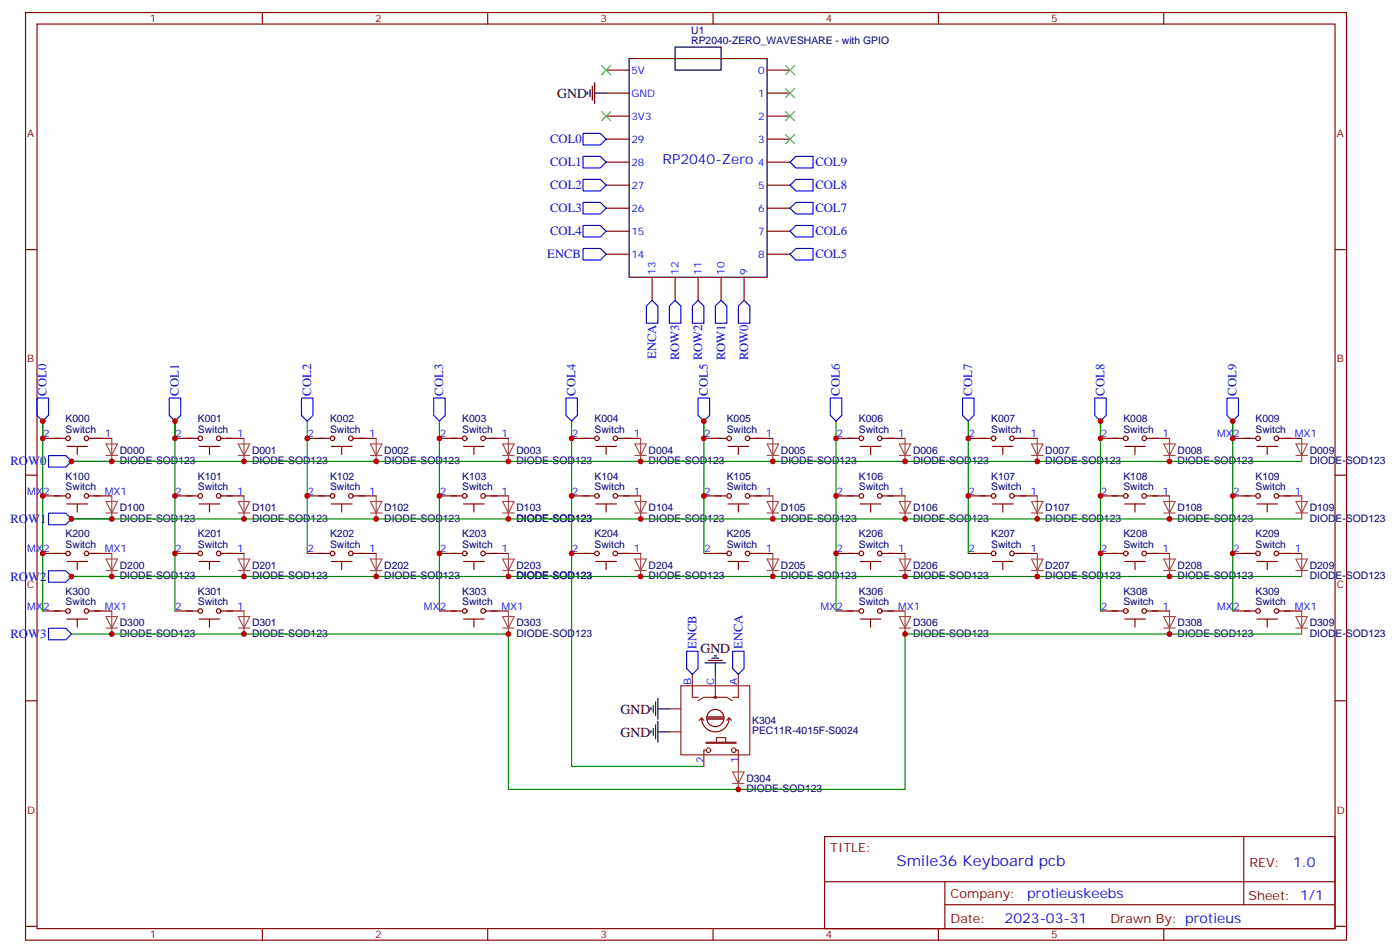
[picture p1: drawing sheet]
<svg xmlns="http://www.w3.org/2000/svg" width="430mm" height="292mm" viewBox="0 0 430 292" stroke-linecap="round" stroke-linejoin="round" font-family="sans-serif">
<g fill="none" stroke="#870000" stroke-width=".35">
<path d="M7.8 3.8h405.4v284.4h-405.4zM11.4 7.4h398.2v277.3h-398.2zM80.5 3.8v3.6M149.6 3.8v3.6M218.8 3.8v3.6M287.9 3.8v3.6M357.1 3.8v3.6M186 21.5h7M186 28.5h7M186 35.6h7M235.4 21.5h7M235.4 28.5h7"/>
<path d="M235.4 35.6h7M186 42.7h7M186 49.7h7M186 56.8h7M235.4 42.7h7M235.4 49.7h7M235.4 56.8h7M7.8 76.5h3.6M186 63.8h7M186 70.9h7M186 77.9h7M235.4 63.8h7"/>
<path d="M235.4 70.9h7M235.4 77.9h7M409.6 76.5h3.6M200.1 85v7M207.2 85v7M214.2 85v7M221.3 85v7M228.3 85v7M13.1 134.4h7.1M20.5 136.8h6.4M23.7 136.8v2.5M27.2 134.4h7.1"/>
<path d="M53.7 134.4h7M61.1 136.8h6.4M64.3 136.8v2.5M67.8 134.4h7.1M94.3 134.4h7M101.7 136.8h6.3M104.8 136.8v2.5M108.4 134.4h7M134.8 134.4h7.1M142.2 136.8h6.4M145.4 136.8v2.5M148.9 134.4h7.1"/>
<path d="M175.4 134.4h7.1M182.8 136.8h6.4M186 136.8v2.5M189.5 134.4h7.1M216 134.4h7M223.4 136.8h6.3M226.6 136.8v2.5M230.1 134.4h7M256.5 134.4h7.1M263.9 136.8h6.4M267.1 136.8v2.5M270.7 134.4h7"/>
<path d="M297.1 134.4h7.1M304.5 136.8h6.4M307.7 136.8v2.5M311.2 134.4h7.1M337.7 134.4h7M345.1 136.8h6.3M348.3 136.8v2.5M351.8 134.4h7M378.2 134.4h7.1M385.7 136.8h6.3M388.8 136.8v2.5M392.4 134.4h7"/>
<path d="M7.8 145.7h3.6M13.1 152h7.1M20.5 154.5h6.4M23.7 154.5v2.5M27.2 152h7.1M53.7 152h7M61.1 154.5h6.4M64.3 154.5v2.5M67.8 152h7.1M94.3 152h7M101.7 154.5h6.3M104.8 154.5v2.5"/>
<path d="M108.4 152h7M134.8 152h7.1M142.2 154.5h6.4M145.4 154.5v2.5M148.9 152h7.1M175.4 152h7.1M182.8 154.5h6.4M186 154.5v2.5M189.5 152h7.1M216 152h7M223.4 154.5h6.3M226.6 154.5v2.5"/>
<path d="M230.1 152h7M256.5 152h7.1M263.9 154.5h6.4M267.1 154.5v2.5M270.7 152h7M297.1 152h7.1M304.5 154.5h6.4M307.7 154.5v2.5M311.2 152h7.1M337.7 152h7M345.1 154.5h6.3M348.3 154.5v2.5"/>
<path d="M351.8 152h7M378.2 152h7.1M385.7 154.5h6.3M388.8 154.5v2.5M392.4 152h7M409.6 145.7h3.6M13.1 169.7h7.1M20.5 172.1h6.4M23.7 172.1v2.5M27.2 169.7h7.1M53.7 169.7h7M61.1 172.1h6.4"/>
<path d="M64.3 172.1v2.5M67.8 169.7h7.1M94.3 169.7h7M101.7 172.1h6.3M104.8 172.1v2.5M108.4 169.7h7M134.8 169.7h7.1M142.2 172.1h6.4M145.4 172.1v2.5M148.9 169.7h7.1M175.4 169.7h7.1M182.8 172.1h6.4"/>
<path d="M186 172.1v2.5M189.5 169.7h7.1M216 169.7h7M223.4 172.1h6.3M226.6 172.1v2.5M230.1 169.7h7M256.5 169.7h7.1M263.9 172.1h6.4M267.1 172.1v2.5M270.7 169.7h7M297.1 169.7h7.1M304.5 172.1h6.4"/>
<path d="M307.7 172.1v2.5M311.2 169.7h7.1M337.7 169.7h7M345.1 172.1h6.3M348.3 172.1v2.5M351.8 169.7h7M378.2 169.7h7.1M385.7 172.1h6.3M388.8 172.1v2.5M392.4 169.7h7M13.1 187.3h7.1M20.5 189.8h6.4"/>
<path d="M23.7 189.8v2.4M27.2 187.3h7.1M53.7 187.3h7M61.1 189.8h6.4M64.3 189.8v2.4M67.8 187.3h7.1M134.8 187.3h7.1M142.2 189.8h6.4M145.4 189.8v2.4M148.9 187.3h7.1M256.5 187.3h7.1M263.9 189.8h6.4"/>
<path d="M267.1 189.8v2.4M270.7 187.3h7M337.7 187.3h7M345.1 189.8h6.3M348.3 189.8v2.4M351.8 187.3h7M378.2 187.3h7.1M385.7 189.8h6.3M388.8 189.8v2.4M392.4 187.3h7M7.8 214.8h3.6M409.6 214.8h3.6"/>
<path d="M253 256.4h156.6v28.3h-156.6zM381.6 256.5v20.8M253 270.3h156.5M289.9 277.3h119.6M289.9 270.3v14.1M7.8 284h3.6M80.5 284.7v3.5M149.6 284.7v3.5M218.8 284.7v3.5M287.9 284.7v3.5M357.1 284.7v3.5M409.6 284h3.6"/>
<circle cx="20.9" cy="134.4" r=".71"/>
<circle cx="26.5" cy="134.4" r=".71"/>
<circle cx="61.5" cy="134.4" r=".71"/>
<circle cx="67.1" cy="134.4" r=".71"/>
<circle cx="102" cy="134.4" r=".71"/>
<circle cx="107.7" cy="134.4" r=".71"/>
<circle cx="142.6" cy="134.4" r=".71"/>
<circle cx="148.2" cy="134.4" r=".71"/>
<circle cx="183.2" cy="134.4" r=".71"/>
<circle cx="188.8" cy="134.4" r=".71"/>
<circle cx="223.7" cy="134.4" r=".71"/>
<circle cx="229.4" cy="134.4" r=".71"/>
<circle cx="264.3" cy="134.4" r=".71"/>
<circle cx="269.9" cy="134.4" r=".71"/>
<circle cx="304.9" cy="134.4" r=".71"/>
<circle cx="310.5" cy="134.4" r=".71"/>
<circle cx="345.4" cy="134.4" r=".71"/>
<circle cx="351.1" cy="134.4" r=".71"/>
<circle cx="386" cy="134.4" r=".71"/>
<circle cx="391.7" cy="134.4" r=".71"/>
<circle cx="20.9" cy="152" r=".71"/>
<circle cx="26.5" cy="152" r=".71"/>
<circle cx="61.5" cy="152" r=".71"/>
<circle cx="67.1" cy="152" r=".71"/>
<circle cx="102" cy="152" r=".71"/>
<circle cx="107.7" cy="152" r=".71"/>
<circle cx="142.6" cy="152" r=".71"/>
<circle cx="148.2" cy="152" r=".71"/>
<circle cx="183.2" cy="152" r=".71"/>
<circle cx="188.8" cy="152" r=".71"/>
<circle cx="223.7" cy="152" r=".71"/>
<circle cx="229.4" cy="152" r=".71"/>
<circle cx="264.3" cy="152" r=".71"/>
<circle cx="269.9" cy="152" r=".71"/>
<circle cx="304.9" cy="152" r=".71"/>
<circle cx="310.5" cy="152" r=".71"/>
<circle cx="345.4" cy="152" r=".71"/>
<circle cx="351.1" cy="152" r=".71"/>
<circle cx="386" cy="152" r=".71"/>
<circle cx="391.7" cy="152" r=".71"/>
<circle cx="20.9" cy="169.7" r=".71"/>
<circle cx="26.5" cy="169.7" r=".71"/>
<circle cx="61.5" cy="169.7" r=".71"/>
<circle cx="67.1" cy="169.7" r=".71"/>
<circle cx="102" cy="169.7" r=".71"/>
<circle cx="107.7" cy="169.7" r=".71"/>
<circle cx="142.6" cy="169.7" r=".71"/>
<circle cx="148.2" cy="169.7" r=".71"/>
<circle cx="183.2" cy="169.7" r=".71"/>
<circle cx="188.8" cy="169.7" r=".71"/>
<circle cx="223.7" cy="169.7" r=".71"/>
<circle cx="229.4" cy="169.7" r=".71"/>
<circle cx="264.3" cy="169.7" r=".71"/>
<circle cx="269.9" cy="169.7" r=".71"/>
<circle cx="304.9" cy="169.7" r=".71"/>
<circle cx="310.5" cy="169.7" r=".71"/>
<circle cx="345.4" cy="169.7" r=".71"/>
<circle cx="351.1" cy="169.7" r=".71"/>
<circle cx="386" cy="169.7" r=".71"/>
<circle cx="391.7" cy="169.7" r=".71"/>
<circle cx="20.9" cy="187.3" r=".71"/>
<circle cx="26.5" cy="187.3" r=".71"/>
<circle cx="61.5" cy="187.3" r=".71"/>
<circle cx="67.1" cy="187.3" r=".71"/>
<circle cx="142.6" cy="187.3" r=".71"/>
<circle cx="148.2" cy="187.3" r=".71"/>
<circle cx="264.3" cy="187.3" r=".71"/>
<circle cx="269.9" cy="187.3" r=".71"/>
<circle cx="345.4" cy="187.3" r=".71"/>
<circle cx="351.1" cy="187.3" r=".71"/>
<circle cx="386" cy="187.3" r=".71"/>
<circle cx="391.7" cy="187.3" r=".71"/>
</g>
<g fill="none" stroke="#000" stroke-width=".35">
<path d="M193 18h42.4v67h-42.4zM207.2 14.4h14.1v7.1h-14.1zM180.3 28.2v.7M181 27.5v2.1M181.8 26.4v4.3M182.5 28.5h3.5M182.5 25.4v6.3M199.7 216.9v.7M200.4 216.2v2.1M201.2 215.2v4.2M201.9 217.3h3.5M201.9 214.1v6.4"/>
<path d="M216.3 203.2h6.4M217.4 202.5h4.2M218.4 201.8h2.2M219.1 201h.8M219.5 203.2v3.5M199.7 224v.7M200.4 223.3v2.1M201.2 222.2v4.2M201.9 221.2v6.3M201.9 224.3h3.5"/>
</g>
<g fill="none" stroke="#a64a4a" stroke-width=".35">
<path d="M32.5 136.1h3.6l-1.8 3.5zM32.5 139.6h3.6M34.3 134.4v3.4M34.3 138v3.4M73.1 139.6h3.5M73.1 136.1h3.5l-1.7 3.5zM74.9 134.4v3.4M74.9 138v3.4M113.7 139.6h3.5M113.7 136.1h3.5l-1.8 3.5zM115.4 134.4v3.4M115.4 138v3.4"/>
<path d="M154.2 139.6h3.6M154.2 136.1h3.6l-1.8 3.5zM156 134.4v3.4M156 138v3.4M194.8 139.6h3.5M194.8 136.1h3.5l-1.7 3.5zM196.6 134.4v3.4M196.6 138v3.4M235.4 139.6h3.5M235.4 136.1h3.5l-1.8 3.5zM237.1 134.4v3.4M237.1 138v3.4"/>
<path d="M275.9 139.6h3.6M275.9 136.1h3.6l-1.8 3.5zM277.7 134.4v3.4M277.7 138v3.4M316.5 139.6h3.5M316.5 136.1h3.5l-1.7 3.5zM318.3 134.4v3.4M318.3 138v3.4M357.1 139.6h3.5M357.1 136.1h3.5l-1.8 3.5zM358.8 134.4v3.4M358.8 138v3.4"/>
<path d="M397.7 139.6h3.5M397.7 136.1h3.5l-1.8 3.5zM399.4 134.4v3.4M399.4 138v3.4M32.5 157.2h3.6M32.5 153.7h3.6l-1.8 3.5zM34.3 152v3.5M34.3 155.6v3.5M73.1 157.2h3.5M73.1 153.7h3.5l-1.7 3.5zM74.9 152v3.5M74.9 155.6v3.5"/>
<path d="M113.7 157.2h3.5M113.7 153.7h3.5l-1.8 3.5zM115.4 152v3.5M115.4 155.6v3.5M154.2 157.2h3.6M154.2 153.7h3.6l-1.8 3.5zM156 152v3.5M156 155.6v3.5M194.8 157.2h3.5M194.8 153.7h3.5l-1.7 3.5zM196.6 152v3.5M196.6 155.6v3.5"/>
<path d="M235.4 157.2h3.5M235.4 153.7h3.5l-1.8 3.5zM237.1 152v3.5M237.1 155.6v3.5M275.9 157.2h3.6M275.9 153.7h3.6l-1.8 3.5zM277.7 152v3.5M277.7 155.6v3.5M316.5 157.2h3.5M316.5 153.7h3.5l-1.7 3.5zM318.3 152v3.5M318.3 155.6v3.5"/>
<path d="M357.1 153.7h3.5l-1.8 3.5zM357.1 157.2h3.5M358.8 152v3.5M358.8 155.6v3.5M397.7 157.2h3.5M397.7 153.7h3.5l-1.8 3.5zM399.4 152v3.5M399.4 155.6v3.5M32.5 174.9h3.6M32.5 171.4h3.6l-1.8 3.5zM34.3 169.7v3.4M34.3 173.2v3.5"/>
<path d="M73.1 174.9h3.5M73.1 171.4h3.5l-1.7 3.5zM74.9 169.7v3.4M74.9 173.2v3.5M113.7 174.9h3.5M113.7 171.4h3.5l-1.8 3.5zM115.4 169.7v3.4M115.4 173.2v3.5M154.2 174.9h3.6M154.2 171.4h3.6l-1.8 3.5zM156 169.7v3.4M156 173.2v3.5"/>
<path d="M194.8 174.9h3.5M194.8 171.4h3.5l-1.7 3.5zM196.6 169.7v3.4M196.6 173.2v3.5M235.4 174.9h3.5M235.4 171.4h3.5l-1.8 3.5zM237.1 169.7v3.4M237.1 173.2v3.5M275.9 174.9h3.6M275.9 171.4h3.6l-1.8 3.5zM277.7 169.7v3.4M277.7 173.2v3.5"/>
<path d="M316.5 174.9h3.5M316.5 171.4h3.5l-1.7 3.5zM318.3 169.7v3.4M318.3 173.2v3.5M357.1 171.4h3.5l-1.8 3.5zM357.1 174.9h3.5M358.8 169.7v3.4M358.8 173.2v3.5M397.7 174.9h3.5M397.7 171.4h3.5l-1.8 3.5zM399.4 169.7v3.4M399.4 173.2v3.5"/>
<path d="M32.5 189h3.6l-1.8 3.5zM32.5 192.5h3.6M34.3 187.3v3.5M34.3 190.9v3.4M73.1 192.5h3.5M73.1 189h3.5l-1.7 3.5zM74.9 187.3v3.5M74.9 190.9v3.4M154.2 192.5h3.6M154.2 189h3.6l-1.8 3.5zM156 187.3v3.5M156 190.9v3.4"/>
<path d="M275.9 192.5h3.6M275.9 189h3.6l-1.8 3.5zM277.7 187.3v3.5M277.7 190.9v3.4M357.1 192.5h3.5M357.1 189h3.5l-1.8 3.5zM358.8 187.3v3.5M358.8 190.9v3.4M397.7 192.5h3.5M397.7 189h3.5l-1.8 3.5zM399.4 187.3v3.5M399.4 190.9v3.4"/>
<path d="M224.8 236.6h3.5l-1.7 3.5zM226.6 234.9v3.5M226.6 238.5v3.5M224.8 240.1h3.5"/>
</g>
<g fill="none" stroke="#8c2424" stroke-width=".35">
<path d="M205.4 217.3h3.5M208.9 210.2h21.2v21.2h-21.2zM212.4 206.7v7h1.8M214.2 214.8l1.8-1.1h7l1.8 1.1M219.5 206.7v7M226.6 206.7v7h-1.8M205.4 224.3h3.5M216.7 227.5h9.1v.4h-9.1zM216.7 230h-.7v4.9M219.9 227.5v-1.4h2.8v1.4M225.8 230h.8v4.9"/>
<circle cx="219.5" cy="213.7" r=".35"/>
<circle cx="217.4" cy="230" r=".71"/>
<circle cx="225.1" cy="230" r=".71"/>
</g>
<path d="M217 219.7h5M215.3 220.1a4.2 4.2 0 0 0 4.2 4.2 4.2 4.2 0 0 0 4.2-4.2M215.3 220.1l-.7 .7M215.3 220.1l.7 .7M217 220.1h5M217 220.5h5M219.4 222.7a2.65 2.65 0 0 1-2.2-3.8 2.65 2.65 0 0 1 4.4-.4 2.65 2.65 0 0 1-1.5 4.2h-.6M223.7 220.1l-.7 .7M223.7 220.1l.7 .7" fill="none" stroke="#850000" stroke-width=".35"/>
<g fill="none" stroke="#008700" stroke-width=".35">
<path d="M13.1 129.1v58.2M53.7 129.1v58.2M94.3 129.1v40.6M134.8 129.1v58.2M175.4 129.1v105.8h40.6M216 129.1v40.6M256.5 129.1v58.2M297.1 129.1v40.6M337.7 129.1v58.2M378.2 129.1v58.2M21.9 141.4h377.5M21.9 159.1h377.5"/>
<path d="M21.9 176.7h377.5M21.9 194.3h134.1v47.7h121.7v-47.7h121.7"/>
</g>
<g fill="none" stroke="#00f" stroke-width=".35">
<path d="M178.9 40.9h5.3l1.8 1.8-1.8 1.7h-5.3zM178.9 47.9h5.3l1.8 1.8-1.8 1.8h-5.3zM178.9 55h5.3l1.8 1.8-1.8 1.7h-5.3zM242.4 56.8l1.8-1.8h5.3v3.5h-5.3zM242.4 49.7l1.8-1.8h5.3v3.6h-5.3zM178.9 62.1h5.3l1.8 1.7-1.8 1.8h-5.3zM178.9 69.1h5.3l1.8 1.8-1.8 1.7h-5.3zM178.9 76.2h5.3l1.8 1.7-1.8 1.8h-5.3zM242.4 77.9l1.8-1.7h5.3v3.5h-5.3zM242.4 70.9l1.8-1.8h5.3v3.5h-5.3zM242.4 63.8l1.8-1.7h5.3v3.5h-5.3zM200.1 92l1.8 1.8v5.3h-3.6v-5.3z"/>
<path d="M207.2 92l1.7 1.8v5.3h-3.5v-5.3zM214.2 92l1.8 1.8v5.3h-3.6v-5.3zM221.3 92l1.7 1.8v5.3h-3.5v-5.3zM226.6 93.8l1.7-1.8 1.8 1.8v5.3h-3.5zM11.4 122h3.5v5.3l-1.8 1.8-1.7-1.8zM14.9 139.7h5.3l1.7 1.7-1.7 1.8h-5.3zM51.9 122h3.6v5.3l-1.8 1.8-1.8-1.8zM92.5 122h3.5v5.3l-1.7 1.8-1.8-1.8zM133.1 122h3.5v5.3l-1.8 1.8-1.7-1.8zM173.6 122h3.6v5.3l-1.8 1.8-1.8-1.8zM214.2 122h3.5v5.3l-1.7 1.8-1.8-1.8zM254.8 122h3.5v5.3l-1.8 1.8-1.7-1.8z"/>
<path d="M295.3 122h3.6v5.3l-1.8 1.8-1.8-1.8zM335.9 122h3.5v5.3l-1.7 1.8-1.8-1.8zM376.5 122h3.5v5.3l-1.8 1.8-1.7-1.8zM14.9 157.3h5.3l1.7 1.8-1.7 1.7h-5.3zM14.9 174.9h5.3l1.7 1.8-1.7 1.8h-5.3zM14.9 192.6h5.3l1.7 1.7-1.7 1.8h-5.3zM210.7 199.6h3.5v5.3l-1.8 1.8-1.7-1.8zM224.8 199.6h3.5v5.3l-1.7 1.8-1.8-1.8z"/>
</g>
<path d="M184.6 20.1l2.8 2.8M184.6 34.2l2.8 2.8M187.4 20.1l-2.8 2.8M187.4 34.2l-2.8 2.8M241 34.2l2.8 2.8M241 27.1l2.8 2.9M241 20.1l2.8 2.8M243.8 34.2l-2.8 2.8M243.8 27.1l-2.8 2.9M243.8 20.1l-2.8 2.8M241 41.2l2.8 2.9M243.8 41.2l-2.8 2.9" fill="none" stroke="#3c3" stroke-width=".35"/>
<g fill="#c00">
<circle cx="74.9" cy="141.4" r=".88"/>
<circle cx="115.4" cy="141.4" r=".88"/>
<circle cx="156" cy="141.4" r=".88"/>
<circle cx="196.6" cy="141.4" r=".88"/>
<circle cx="237.1" cy="141.4" r=".88"/>
<circle cx="277.7" cy="141.4" r=".88"/>
<circle cx="318.3" cy="141.4" r=".88"/>
<circle cx="358.8" cy="141.4" r=".88"/>
<circle cx="74.9" cy="159.1" r=".88"/>
<circle cx="115.4" cy="159.1" r=".88"/>
<circle cx="156" cy="159.1" r=".88"/>
<circle cx="196.6" cy="159.1" r=".88"/>
<circle cx="237.1" cy="159.1" r=".88"/>
<circle cx="277.7" cy="159.1" r=".88"/>
<circle cx="318.3" cy="159.1" r=".88"/>
<circle cx="358.8" cy="159.1" r=".88"/>
<circle cx="74.9" cy="176.7" r=".88"/>
<circle cx="115.4" cy="176.7" r=".88"/>
<circle cx="156" cy="176.7" r=".88"/>
<circle cx="196.6" cy="176.7" r=".88"/>
<circle cx="237.1" cy="176.7" r=".88"/>
<circle cx="277.7" cy="176.7" r=".88"/>
<circle cx="318.3" cy="176.7" r=".88"/>
<circle cx="358.8" cy="176.7" r=".88"/>
<circle cx="13.1" cy="152" r=".88"/>
<circle cx="13.1" cy="169.7" r=".88"/>
<circle cx="53.7" cy="152" r=".88"/>
<circle cx="53.7" cy="169.7" r=".88"/>
<circle cx="216" cy="152" r=".88"/>
<circle cx="337.7" cy="152" r=".88"/>
<circle cx="337.7" cy="169.7" r=".88"/>
<circle cx="378.2" cy="152" r=".88"/>
<circle cx="378.2" cy="169.7" r=".88"/>
<circle cx="13.1" cy="134.4" r=".88"/>
<circle cx="53.7" cy="134.4" r=".88"/>
<circle cx="216" cy="134.4" r=".88"/>
<circle cx="378.2" cy="134.4" r=".88"/>
<circle cx="34.3" cy="141.4" r=".88"/>
<circle cx="34.3" cy="159.1" r=".88"/>
<circle cx="34.3" cy="176.7" r=".88"/>
<circle cx="13.1" cy="129.1" r=".88"/>
<circle cx="53.7" cy="129.1" r=".88"/>
<circle cx="216" cy="129.1" r=".88"/>
<circle cx="337.7" cy="129.1" r=".88"/>
<circle cx="378.2" cy="129.1" r=".88"/>
<circle cx="21.9" cy="176.7" r=".88"/>
<circle cx="21.9" cy="159.1" r=".88"/>
<circle cx="21.9" cy="141.4" r=".88"/>
<circle cx="94.3" cy="134.4" r=".88"/>
<circle cx="94.3" cy="152" r=".88"/>
<circle cx="297.1" cy="134.4" r=".88"/>
<circle cx="297.1" cy="152" r=".88"/>
<circle cx="134.8" cy="134.4" r=".88"/>
<circle cx="134.8" cy="152" r=".88"/>
<circle cx="134.8" cy="169.7" r=".88"/>
<circle cx="256.5" cy="134.4" r=".88"/>
<circle cx="256.5" cy="152" r=".88"/>
<circle cx="256.5" cy="169.7" r=".88"/>
<circle cx="337.7" cy="134.4" r=".88"/>
<circle cx="175.4" cy="169.7" r=".88"/>
<circle cx="175.4" cy="152" r=".88"/>
<circle cx="34.3" cy="194.3" r=".88"/>
<circle cx="74.9" cy="194.3" r=".88"/>
<circle cx="156" cy="194.3" r=".88"/>
<circle cx="277.7" cy="194.3" r=".88"/>
<circle cx="358.8" cy="194.3" r=".88"/>
<circle cx="226.6" cy="242" r=".88"/>
<circle cx="175.4" cy="134.4" r=".88"/>
</g>
<text font-size="4.6" fill="#00f" x="275.1" y="265.5">Smile36 Keyboard pcb</text>
<g font-size="4.2">
<text x="171" y="30.1">GND</text>
<text x="214.9" y="200">GND</text>
<text x="190.4" y="218.7">GND</text>
<text x="190.4" y="225.8">GND</text>
</g>
<g font-size="4.2" fill="#00f">
<text x="203.3" y="50.4">RP2040-Zero</text>
<text x="396.8" y="265.7">1.0</text>
<text x="315.2" y="275.3">protieuskeebs</text>
<text x="308.3" y="283.1">2023-03-31</text>
</g>
<g font-size="3.9" fill="#00f">
<text x="168.8" y="43.8">COL0</text>
<text x="168.8" y="50.9">COL1</text>
<text x="250.2" y="50.9">COL9</text>
<text x="168.8" y="57.9">COL2</text>
<text x="250.2" y="58">COL8</text>
<text x="168.8" y="65">COL3</text>
<text x="250.2" y="65">COL7</text>
<text x="168.8" y="72">COL4</text>
<text x="250.2" y="72.1">COL6</text>
<text x="167.9" y="79.2">ENCB</text>
<text x="250.2" y="79.1">COL5</text>
<text x="201.3" y="110" transform="rotate(-90 201.3 110)">ENCA</text>
<text x="208.4" y="110.5" transform="rotate(-90 208.4 110.5)">ROW3</text>
<text x="215.5" y="110.5" transform="rotate(-90 215.5 110.5)">ROW2</text>
<text x="222.5" y="110.5" transform="rotate(-90 222.5 110.5)">ROW1</text>
<text x="229.6" y="110.5" transform="rotate(-90 229.6 110.5)">ROW0</text>
<text x="14.3" y="121.3" transform="rotate(-90 14.3 121.3)">COL0</text>
<text x="54.9" y="121.3" transform="rotate(-90 54.9 121.3)">COL1</text>
<text x="95.5" y="121.3" transform="rotate(-90 95.5 121.3)">COL2</text>
<text x="136" y="121.3" transform="rotate(-90 136 121.3)">COL3</text>
<text x="176.6" y="121.3" transform="rotate(-90 176.6 121.3)">COL4</text>
<text x="217.2" y="121.3" transform="rotate(-90 217.2 121.3)">COL5</text>
<text x="257.7" y="121.3" transform="rotate(-90 257.7 121.3)">COL6</text>
<text x="298.3" y="121.3" transform="rotate(-90 298.3 121.3)">COL7</text>
<text x="338.9" y="121.3" transform="rotate(-90 338.9 121.3)">COL8</text>
<text x="379.4" y="121.3" transform="rotate(-90 379.4 121.3)">COL9</text>
<text x="3.2" y="142.7">ROW0</text>
<text x="3.2" y="160.3">ROW1</text>
<text x="3.2" y="178">ROW2</text>
<text x="3.2" y="195.6">ROW3</text>
<text x="213.7" y="198.9" transform="rotate(-90 213.7 198.9)">ENCB</text>
<text x="227.8" y="198.9" transform="rotate(-90 227.8 198.9)">ENCA</text>
</g>
<g font-size="3.9" fill="#800">
<text x="254.8" y="261">TITLE:</text>
<text x="383.4" y="265.7">REV:</text>
<text x="291.7" y="275.2">Company:</text>
<text x="383.1" y="275.8">Sheet: 1/1</text>
<text x="291.7" y="282.9">Date:</text>
<text x="340.7" y="283">Drawn By: protieus</text>
</g>
<g font-size="3.2" fill="#800">
<text x="45.9" y="6.8">1</text>
<text x="115.1" y="6.8">2</text>
<text x="184.2" y="6.8">3</text>
<text x="253.4" y="6.8">4</text>
<text x="322.5" y="6.8">5</text>
<text x="8.4" y="41.9">A</text>
<text x="410.2" y="41.9">A</text>
<text x="8.4" y="111.1">B</text>
<text x="410.2" y="111.1">B</text>
<text x="8.4" y="180.2">C</text>
<text x="410.2" y="180.2">C</text>
<text x="8.4" y="249.4">D</text>
<text x="410.2" y="249.4">D</text>
<text x="45.9" y="287.7">1</text>
<text x="115.1" y="287.7">2</text>
<text x="184.2" y="287.7">3</text>
<text x="253.4" y="287.7">4</text>
<text x="322.5" y="287.7">5</text>
</g>
<g font-size="3.2" fill="#000080">
<text x="212.1" y="10.3">U1</text>
<text x="212.1" y="13.4">RP2040-ZERO_WAVESHARE - with GPIO</text>
<text x="20.1" y="129.4">K000</text>
<text x="60.7" y="129.4">K001</text>
<text x="101.3" y="129.4">K002</text>
<text x="141.8" y="129.4">K003</text>
<text x="182.4" y="129.4">K004</text>
<text x="223" y="129.4">K005</text>
<text x="263.6" y="129.4">K006</text>
<text x="304.1" y="129.4">K007</text>
<text x="344.7" y="129.4">K008</text>
<text x="385.3" y="129.4">K009</text>
<text x="20.1" y="132.6">Switch</text>
<text x="60.7" y="132.6">Switch</text>
<text x="101.3" y="132.6">Switch</text>
<text x="141.8" y="132.6">Switch</text>
<text x="182.4" y="132.6">Switch</text>
<text x="223" y="132.6">Switch</text>
<text x="263.6" y="132.6">Switch</text>
<text x="304.1" y="132.6">Switch</text>
<text x="344.7" y="132.6">Switch</text>
<text x="385.3" y="132.6">Switch</text>
<text x="36.8" y="142.3">DIODE-SOD123</text>
<text x="36.8" y="139.1">D000</text>
<text x="77.3" y="142.3">DIODE-SOD123</text>
<text x="77.3" y="139.1">D001</text>
<text x="117.9" y="142.3">DIODE-SOD123</text>
<text x="117.9" y="139.1">D002</text>
<text x="158.5" y="142.3">DIODE-SOD123</text>
<text x="158.5" y="139.1">D003</text>
<text x="199" y="142.3">DIODE-SOD123</text>
<text x="199" y="139.1">D004</text>
<text x="239.6" y="142.3">DIODE-SOD123</text>
<text x="239.6" y="139.1">D005</text>
<text x="280.2" y="142.3">DIODE-SOD123</text>
<text x="280.2" y="139.1">D006</text>
<text x="320.7" y="142.3">DIODE-SOD123</text>
<text x="320.7" y="139.1">D007</text>
<text x="361.3" y="142.3">DIODE-SOD123</text>
<text x="361.3" y="139.1">D008</text>
<text x="401.9" y="142.2">DIODE-SOD123</text>
<text x="401.9" y="139">D009</text>
<text x="20.1" y="147.1">K100</text>
<text x="60.7" y="147.1">K101</text>
<text x="101.3" y="147.1">K102</text>
<text x="141.8" y="147.1">K103</text>
<text x="182.4" y="147.1">K104</text>
<text x="223" y="147.1">K105</text>
<text x="263.6" y="147.1">K106</text>
<text x="304.1" y="147.1">K107</text>
<text x="344.7" y="147.1">K108</text>
<text x="385.3" y="147.1">K109</text>
<text x="20.1" y="150.2">Switch</text>
<text x="60.7" y="150.2">Switch</text>
<text x="101.3" y="150.2">Switch</text>
<text x="141.8" y="150.2">Switch</text>
<text x="182.4" y="150.2">Switch</text>
<text x="223" y="150.2">Switch</text>
<text x="263.6" y="150.2">Switch</text>
<text x="304.1" y="150.2">Switch</text>
<text x="344.7" y="150.2">Switch</text>
<text x="385.3" y="150.2">Switch</text>
<text x="36.8" y="159.9">DIODE-SOD123</text>
<text x="36.8" y="156.7">D100</text>
<text x="77.3" y="159.9">DIODE-SOD123</text>
<text x="77.3" y="156.7">D101</text>
<text x="117.9" y="159.9">DIODE-SOD123</text>
<text x="117.9" y="156.7">D102</text>
<text x="158.5" y="159.9">DIODE-SOD123</text>
<text x="158.5" y="156.7">D103</text>
<text x="199" y="159.9">DIODE-SOD123</text>
<text x="199" y="156.7">D104</text>
<text x="239.6" y="159.9">DIODE-SOD123</text>
<text x="239.6" y="156.7">D105</text>
<text x="280.2" y="159.9">DIODE-SOD123</text>
<text x="280.2" y="156.7">D106</text>
<text x="320.7" y="159.9">DIODE-SOD123</text>
<text x="320.7" y="156.7">D107</text>
<text x="361.3" y="159.9">DIODE-SOD123</text>
<text x="361.3" y="156.7">D108</text>
<text x="401.9" y="159.9">DIODE-SOD123</text>
<text x="401.9" y="156.7">D109</text>
<text x="20.1" y="167.9">Switch</text>
<text x="20.1" y="164.7">K200</text>
<text x="60.7" y="167.9">Switch</text>
<text x="60.7" y="164.7">K201</text>
<text x="101.3" y="167.9">Switch</text>
<text x="101.3" y="164.7">K202</text>
<text x="141.8" y="167.9">Switch</text>
<text x="141.8" y="164.7">K203</text>
<text x="182.4" y="167.9">Switch</text>
<text x="182.4" y="164.7">K204</text>
<text x="223" y="167.9">Switch</text>
<text x="223" y="164.7">K205</text>
<text x="263.6" y="167.9">Switch</text>
<text x="263.6" y="164.7">K206</text>
<text x="304.1" y="167.9">Switch</text>
<text x="304.1" y="164.7">K207</text>
<text x="344.7" y="167.9">Switch</text>
<text x="344.7" y="164.7">K208</text>
<text x="385.3" y="167.9">Switch</text>
<text x="385.3" y="164.7">K209</text>
<text x="36.8" y="177.5">DIODE-SOD123</text>
<text x="36.8" y="174.4">D200</text>
<text x="77.3" y="177.5">DIODE-SOD123</text>
<text x="77.3" y="174.4">D201</text>
<text x="117.9" y="177.5">DIODE-SOD123</text>
<text x="117.9" y="174.4">D202</text>
<text x="158.5" y="177.5">DIODE-SOD123</text>
<text x="158.5" y="174.4">D203</text>
<text x="199" y="177.5">DIODE-SOD123</text>
<text x="199" y="174.4">D204</text>
<text x="239.6" y="177.5">DIODE-SOD123</text>
<text x="239.6" y="174.4">D205</text>
<text x="280.2" y="177.5">DIODE-SOD123</text>
<text x="280.2" y="174.4">D206</text>
<text x="320.7" y="177.5">DIODE-SOD123</text>
<text x="320.7" y="174.4">D207</text>
<text x="361.3" y="177.5">DIODE-SOD123</text>
<text x="361.3" y="174.4">D208</text>
<text x="401.9" y="177.5">DIODE-SOD123</text>
<text x="401.9" y="174.3">D209</text>
<text x="20.1" y="185.5">Switch</text>
<text x="20.1" y="182.4">K300</text>
<text x="60.7" y="185.5">Switch</text>
<text x="60.7" y="182.4">K301</text>
<text x="141.8" y="185.5">Switch</text>
<text x="141.8" y="182.4">K303</text>
<text x="263.6" y="185.5">Switch</text>
<text x="263.6" y="182.4">K306</text>
<text x="344.7" y="185.5">Switch</text>
<text x="344.7" y="182.4">K308</text>
<text x="385.3" y="185.5">Switch</text>
<text x="385.3" y="182.4">K309</text>
<text x="36.8" y="192">D300</text>
<text x="77.3" y="192">D301</text>
<text x="158.5" y="192">D303</text>
<text x="280.2" y="192">D306</text>
<text x="361.3" y="192">D308</text>
<text x="401.9" y="192">D309</text>
<text x="36.8" y="195.2">DIODE-SOD123</text>
<text x="77.3" y="195.2">DIODE-SOD123</text>
<text x="158.5" y="195.2">DIODE-SOD123</text>
<text x="280.2" y="195.2">DIODE-SOD123</text>
<text x="361.3" y="195.2">DIODE-SOD123</text>
<text x="401.9" y="195.2">DIODE-SOD123</text>
<text x="230.8" y="221.9">K304</text>
<text x="230.8" y="225">PEC11R-4015F-S0024</text>
<text x="229" y="239.6">D304</text>
<text x="229" y="242.8">DIODE-SOD123</text>
</g>
<g font-size="3.2" fill="#00f">
<text x="193.7" y="22.5">5V</text>
<text x="232.7" y="22.5">0</text>
<text x="193.7" y="29.6">GND</text>
<text x="232.7" y="29.6">1</text>
<text x="193.7" y="36.7">3V3</text>
<text x="232.7" y="36.7">2</text>
<text x="193.7" y="43.7">29</text>
<text x="232.7" y="43.7">3</text>
<text x="193.7" y="50.8">28</text>
<text x="232.7" y="50.8">4</text>
<text x="193.7" y="57.8">27</text>
<text x="232.7" y="57.8">5</text>
<text x="193.7" y="64.9">26</text>
<text x="232.7" y="64.9">6</text>
<text x="193.7" y="71.9">15</text>
<text x="232.7" y="71.9">7</text>
<text x="193.7" y="79">14</text>
<text x="232.7" y="79">8</text>
<text x="201.2" y="84.3" transform="rotate(-90 201.2 84.3)">13</text>
<text x="208.2" y="84.3" transform="rotate(-90 208.2 84.3)">12</text>
<text x="215.3" y="84.3" transform="rotate(-90 215.3 84.3)">11</text>
<text x="222.3" y="84.3" transform="rotate(-90 222.3 84.3)">10</text>
<text x="229.4" y="84.3" transform="rotate(-90 229.4 84.3)">9</text>
<text x="13.2" y="134">2</text>
<text x="32.2" y="134">1</text>
<text x="53.8" y="134">2</text>
<text x="72.7" y="134">1</text>
<text x="94.4" y="134">2</text>
<text x="113.3" y="134">1</text>
<text x="134.9" y="134">2</text>
<text x="153.9" y="134">1</text>
<text x="175.5" y="134">2</text>
<text x="194.5" y="134">1</text>
<text x="216.1" y="134">2</text>
<text x="235" y="134">1</text>
<text x="256.6" y="134">2</text>
<text x="275.6" y="134">1</text>
<text x="297.2" y="134">2</text>
<text x="316.2" y="134">1</text>
<text x="337.8" y="134">2</text>
<text x="356.7" y="134">1</text>
<text x="373.5" y="134">MX2</text>
<text x="397.3" y="134">MX1</text>
<text x="8.4" y="151.7">MX2</text>
<text x="32.2" y="151.7">MX1</text>
<text x="53.8" y="151.7">2</text>
<text x="72.7" y="151.7">1</text>
<text x="94.4" y="151.7">2</text>
<text x="113.3" y="151.7">1</text>
<text x="134.9" y="151.7">2</text>
<text x="153.9" y="151.7">1</text>
<text x="175.5" y="151.7">2</text>
<text x="194.5" y="151.7">1</text>
<text x="216.1" y="151.7">2</text>
<text x="235" y="151.7">1</text>
<text x="256.6" y="151.7">2</text>
<text x="275.6" y="151.7">1</text>
<text x="297.2" y="151.7">2</text>
<text x="316.2" y="151.7">1</text>
<text x="337.8" y="151.7">2</text>
<text x="356.7" y="151.7">1</text>
<text x="378.4" y="151.7">2</text>
<text x="397.3" y="151.7">1</text>
<text x="8.4" y="169.3">MX2</text>
<text x="32.2" y="169.3">MX1</text>
<text x="53.8" y="169.3">2</text>
<text x="72.7" y="169.3">1</text>
<text x="94.4" y="169.3">2</text>
<text x="113.3" y="169.3">1</text>
<text x="134.9" y="169.3">2</text>
<text x="153.9" y="169.3">1</text>
<text x="175.5" y="169.3">2</text>
<text x="194.5" y="169.3">1</text>
<text x="216.1" y="169.3">2</text>
<text x="235" y="169.3">1</text>
<text x="256.6" y="169.3">2</text>
<text x="275.6" y="169.3">1</text>
<text x="297.2" y="169.3">2</text>
<text x="316.2" y="169.3">1</text>
<text x="337.8" y="169.3">2</text>
<text x="356.7" y="169.3">1</text>
<text x="378.4" y="169.3">2</text>
<text x="397.3" y="169.3">1</text>
<text x="8.4" y="186.9">MX2</text>
<text x="32.2" y="186.9">MX1</text>
<text x="53.8" y="186.9">2</text>
<text x="72.7" y="186.9">1</text>
<text x="130.1" y="186.9">MX2</text>
<text x="153.9" y="186.9">MX1</text>
<text x="251.8" y="186.9">MX2</text>
<text x="275.6" y="186.9">MX1</text>
<text x="337.8" y="186.9">2</text>
<text x="356.7" y="186.9">1</text>
<text x="373.5" y="186.9">MX2</text>
<text x="397.3" y="186.9">MX1</text>
<text x="212.1" y="209.9" transform="rotate(-90 212.1 209.9)">B</text>
<text x="219.1" y="209.9" transform="rotate(-90 219.1 209.9)">C</text>
<text x="226.2" y="209.9" transform="rotate(-90 226.2 209.9)">A</text>
<text x="216" y="233.8" transform="rotate(-90 216 233.8)">2</text>
<text x="226.6" y="233.8" transform="rotate(-90 226.6 233.8)">1</text>
</g>
</svg>
